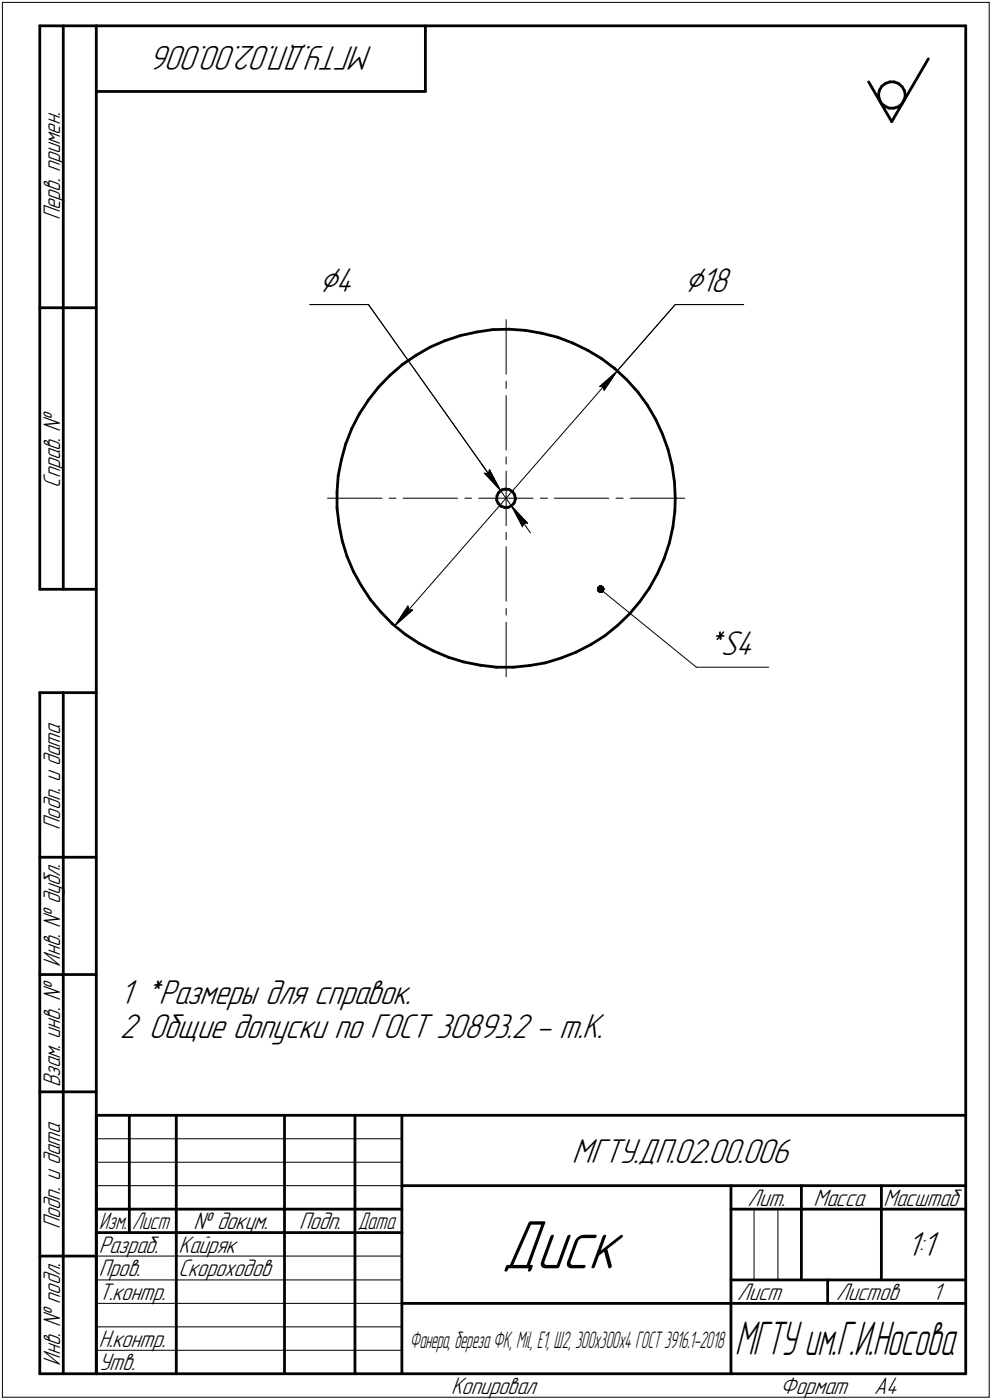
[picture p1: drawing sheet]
<svg xmlns="http://www.w3.org/2000/svg" width="211mm" height="298mm" viewBox="0 0 211 298" stroke-linecap="round" stroke-linejoin="round" font-family="sans-serif">
<g fill="none" stroke="#000" stroke-width=".59">
<path d="M8.5 5.5v120zM8.5 5.5h12zM13.5 5.5v120zM20.5 5.5v287zM20.5 5.5h185zM20.5 19.5h70zM90.5 5.5v14zM184.8 17.4l4.9 8.5zM187.1 19.2l-.2 1zM187.6 18.4l.8-.6zM187.6 18.4l-.5 .8zM188.4 17.8l.9-.4z"/>
<path d="M189.3 17.4h.9zM190.2 17.4l1 .4zM191.2 17.8l.7 .7zM191.9 18.5l.5 .8zM192.4 19.3l.2 .9zM197.5 12.5l-7.8 13.4zM205.5 5.5v287zM186.9 20.2l.2 1zM187.1 21.2l.4 .8zM187.5 22l.8 .6zM188.3 22.6l.8 .4zM189.1 23h1.1z"/>
<path d="M190.2 23l.9-.2zM191.1 22.8l.8-.6zM192.4 21.3l-.5 .9zM192.6 20.4l-.2 .9zM192.6 20.2v.2zM8.5 65.5h12zM83 79.9l2.6-2.3zM83 79.9l-2.5 2.6zM85.6 77.6l2.9-1.9zM88.5 75.7l3-1.8zM91.5 73.9l3.2-1.3zM94.7 72.6l3.3-1.1z"/>
<path d="M98 71.5l3.4-.8zM101.4 70.7l3.4-.5zM104.8 70.2l3.6-.1zM108.4 70.1l3.4 .3zM111.8 70.4l3.4 .6zM115.2 71l3.4 .8zM118.6 71.8l3.3 1.3zM121.9 73.1l3.2 1.5zM125.1 74.6l2.9 1.8zM128 76.4l2.8 2.1zM130.8 78.5l2.5 2.4zM72.6 97.9l-.6 3.4z"/>
<path d="M73.6 94.5l-1 3.4zM74.8 91.3l-1.2 3.2zM76.5 88.1l-1.7 3.2zM78.4 85.2l-1.9 2.9zM80.5 82.5l-2.1 2.7zM133.3 80.9l2.4 2.6zM135.7 83.5l2.1 2.8zM137.8 86.3l1.7 3zM139.5 89.3l1.5 3.2zM141 92.5l1.2 3.3zM142.2 95.8l.8 3.3zM143 99.1l.5 3.5z"/>
<path d="M71.7 104.7v3.5zM71.7 108.2l.4 3.5zM72 101.3l-.3 3.4zM72.1 111.7l.7 3.4zM72.8 115.1l1 3.3zM73.8 118.4l1.4 3.3zM105.7 106.4l.3 .8zM105.7 105.6v.8zM106 107.2l.6 .6zM106.1 104.9l.7-.6zM106.1 104.9l-.4 .7zM106.6 107.8l.8 .2z"/>
<path d="M106.8 104.3l.7-.2zM107.4 108h.7zM107.5 104.1l.8 .1zM108.1 108l.8-.3zM108.3 104.2l.8 .4zM109.1 104.6l.4 .7zM109.4 107.1l-.5 .6zM109.5 105.3l.1 .8zM109.6 106.3l-.2 .8zM109.6 106.1v.2zM141.3 119l-1.4 3.2zM142.4 115.7l-1.1 3.3z"/>
<path d="M143.2 112.3l-.8 3.4zM143.5 102.6l.2 3.5zM143.6 108.8l-.4 3.5zM143.7 106.1l-.1 2.7zM8.5 125.5h12zM75.2 121.7l1.7 3zM76.9 124.7l1.9 3zM78.8 127.7l2.2 2.6zM81 130.3l2.5 2.5zM83.5 132.8l2.7 2.2zM86.2 135l3 2zM89.2 137l3 1.6z"/>
<path d="M92.2 138.6l3.2 1.4zM95.4 140l3.3 1zM122.6 138.9l3.1-1.7zM125.7 137.2l3-1.8zM128.7 135.4l2.7-2.2zM131.4 133.2l2.5-2.5zM136.1 128.1l-2.2 2.6zM138.2 125.2l-2.1 2.9zM139.9 122.2l-1.7 3zM8.5 147.5v145zM8.5 147.5h12zM13.5 147.5v145z"/>
<path d="M98.7 141l3.5 .6zM102.2 141.6l3.5 .5zM105.7 142.1h3.4zM109.1 142.1l3.5-.4zM112.6 141.7l3.5-.6zM116.1 141.1l3.3-1zM119.4 140.1l3.2-1.2zM8.5 182.5h12zM8.5 207.5h12zM8.5 232.5h12zM20.5 237.5h185zM20.5 237.5v55z"/>
<path d="M27.5 237.5v25zM37.5 237.5v55zM60.5 237.5v55zM75.5 237.5v55zM85.5 237.5v55zM20.5 257.5h65zM85.5 252.5h120zM155.5 252.5v40zM155.5 257.5h15zM170.5 252.5v20zM170.5 257.5h35zM187.5 252.5v20z"/>
<path d="M8.5 267.5h12zM20.5 262.5h65zM85.5 277.5h70zM155.5 277.5h50zM155.5 272.5h50zM176.1 272.5v5zM8.5 292.5h12zM20.5 292.5h185z"/>
</g>
<g fill="none" stroke="#000" stroke-width=".21">
<path d="M.5 .5v297zM.5 .5h210zM210.5 .5v297zM66 64.9h12.4zM78.4 64.9l28.1 39.6zM107.7 68.1v11.6zM131.3 79l-2.8 4.1zM131.3 79l-47.3 54.3zM143.7 64.9l-12.4 14.1zM143.7 64.9h14.5zM102.4 98.8l4.1 5.7zM104.1 100l2.4 4.5z"/>
<path d="M104.1 100l-.2 .8zM107.7 81.2v1.5zM107.7 84.2v11.6zM107.7 97.3v1.5zM127.6 82.3l.8 .1zM127.6 82.3l3.7-3.3zM128.4 82.4l.1 .7zM69.7 106.1h11.6zM82.8 106.1h1.4zM85.8 106.1h11.6zM98.9 106.1h1.4zM101.9 106.1h5.8z"/>
<path d="M103 100.8h.9zM103 100.8l3.5 3.7zM106.5 104.5l2.3 3.2zM107.7 116.4v11.6zM107.7 113.4v1.5zM107.7 106.1v5.8zM107.7 100.3v5.8zM107.7 106.1h5.8zM108.8 107.7l2.4 4.5zM108.8 107.7l3.5 3.7zM108.8 107.7l4.1 5.8zM111.4 111.4l-.2 .8z"/>
<path d="M111.4 111.4h.9zM115 106.1h1.5zM117.9 106.1h11.6zM131.1 106.1h1.5zM134.1 106.1h11.6zM84 133.3l3.8-3.4zM86.8 129l-2.8 4.3zM86.8 129l.2 .9zM87 129.9h.8zM107.7 132.5v11.6zM107.7 129.5v1.5zM127.8 125.5l20.4 16.6z"/>
<path d="M148.2 142.1h15.4zM20.5 247.5h65zM20.5 252.5h65zM20.5 242.5h65zM160.4 257.5v15zM165.5 257.5v15zM20.5 267.5h65zM20.5 272.5h65zM20.5 277.5h65zM.5 297.5h210zM20.5 282.5h65zM20.5 287.5h65z"/>
</g>
<g fill="#fff" stroke="#fff" stroke-width=".21">
<path d="M86.7 128.4h.2zM86.6 128.4h.4zM86.6 128.5h.4zM86.5 128.6h.6zM86.4 128.7h.8zM86.4 128.8h.9zM86.4 128.9h1zM86.3 128.9h1.2zM86.3 129h1.2zM86.2 129.1h1.4zM86.1 129.2h1.7zM86.1 129.3h1.8zM86 129.4h2zM85.9 129.5h2.2zM85.9 129.5h2.3zM85.9 129.6h2.4zM85.8 129.7h2.6zM85.8 129.8h2.7zM85.7 129.9h2.9zM85.7 130h2.8zM85.6 130h2.8zM85.5 130.1h2.8zM85.5 130.2h2.7zM85.4 130.3h2.7zM85.3 130.4h2.8zM85.3 130.5h2.7zM85.3 130.6h2.6zM85.2 130.6h2.6zM85.2 130.7h2.4zM85.1 130.8h2.4zM85 130.9h2.5zM85 131h2.4zM84.9 131.1h2.4zM84.8 131.1h2.4zM84.8 131.2h2.3zM84.8 131.3h2.2zM84.7 131.4h2.3zM84.7 131.5h2.2zM84.7 131.6h2zM84.6 131.7h2zM84.6 131.7h1.9zM84.6 131.8h1.8zM84.5 131.9h1.9zM84.5 132h1.8zM84.5 132.1h1.7zM84.4 132.2h1.7zM84.4 132.2h1.6zM84.3 132.3h1.6zM84.3 132.4h1.5zM84.3 132.5h1.3zM84.2 132.6h1.2zM84.2 132.7h1.1zM84.2 132.8h.9zM84.2 132.8h.7zM84.2 132.9h.6zM84.2 133h.4zM84.1 133.1h.3zM84.1 133.2h.1z"/>
<path d="M131.1 79.1h.2zM131 79.2h.3zM130.8 79.2h.4zM130.6 79.3h.6zM130.5 79.4h.7zM130.3 79.5h.8zM130.1 79.6h1zM130 79.7h1.1zM129.8 79.8h1.3zM129.6 79.8h1.5zM129.5 79.9h1.6zM129.5 80h1.5zM129.4 80.1h1.6zM129.3 80.2h1.7zM129.2 80.3h1.7zM129.1 80.3h1.8zM129 80.4h1.9zM128.9 80.5h1.9zM128.8 80.6h2zM128.7 80.7h2.1zM128.6 80.8h2.1zM128.5 80.9h2.2zM128.4 80.9h2.2zM128.4 81h2.2zM128.2 81.1h2.4zM128.1 81.2h2.4zM128 81.3h2.4zM127.9 81.4h2.5zM127.8 81.4h2.5zM127.8 81.5h2.4zM127.7 81.6h2.5zM127.5 81.7h2.6zM127.4 81.8h2.6zM127.3 81.9h2.7zM127.3 82h2.7zM127.2 82h2.7zM127.1 82.1h2.8zM127 82.2h2.8zM126.8 82.3h2.9zM126.9 82.4h2.8zM127 82.5h2.6zM127.1 82.5h2.4zM127.2 82.6h2.3zM127.3 82.7h2.2zM127.3 82.8h2.1zM127.4 82.9h2zM127.5 83h1.8zM127.6 83.1h1.6zM127.7 83.1h1.5zM127.8 83.2h1.3zM127.9 83.3h1.1zM128 83.4h1zM128.1 83.5h.8zM128.3 83.6h.6zM128.4 83.7h.5zM128.4 83.7h.4zM128.5 83.8h.2z"/>
<path d="M145.7 56.6h10.5zM145.7 56.6h10.5zM145.7 56.7h10.5zM145.7 56.8h10.5zM145.7 56.9h10.5zM145.7 57h10.5zM145.7 57.1h10.5zM145.7 57.1h10.5zM145.7 57.2h10.5zM145.7 57.3h10.5zM145.7 57.4h10.5zM145.7 57.5h10.5zM145.7 57.6h10.5zM145.7 57.7h10.5zM145.7 57.7h10.5zM145.7 57.8h10.5zM145.7 57.9h10.5zM145.7 58h10.5zM145.7 58.1h10.5zM145.7 58.2h10.5zM145.7 58.3h10.5zM145.7 58.3h10.5zM145.7 58.4h10.5zM145.7 58.5h10.5zM145.7 58.6h10.5zM145.7 58.7h10.5zM145.7 58.8h10.5zM145.7 58.8h10.5zM145.7 58.9h10.5zM145.7 59h10.5zM145.7 59.1h10.5zM145.7 59.2h10.5zM145.7 59.3h10.5zM145.7 59.4h10.5zM145.7 59.4h10.5zM145.7 59.5h10.5zM145.7 59.6h10.5zM145.7 59.7h10.5zM145.7 59.8h10.5zM145.7 59.9h10.5zM145.7 59.9h10.5zM145.7 60h10.5zM145.7 60.1h10.5zM145.7 60.2h10.5zM145.7 60.3h10.5zM145.7 60.4h10.5zM145.7 60.5h10.5zM145.7 60.5h10.5zM145.7 60.6h10.5zM145.7 60.7h10.5zM145.7 60.8h10.5zM145.7 60.9h10.5zM145.7 61h10.5zM145.7 61h10.5zM145.7 61.1h10.5zM145.7 61.2h10.5zM145.7 61.3h10.5zM145.7 61.4h10.5zM145.7 61.5h10.5zM145.7 61.6h10.5zM145.7 61.6h10.5zM145.7 61.7h10.5zM145.7 61.8h10.5zM145.7 61.9h10.5zM145.7 62h10.5zM145.7 62.1h10.5zM145.7 62.1h10.5zM145.7 62.2h10.5zM145.7 62.3h10.5zM145.7 62.4h10.5zM145.7 62.5h10.5zM145.7 62.6h10.5zM145.7 62.7h10.5zM145.7 62.7h10.5zM145.7 62.8h10.5zM145.7 62.9h10.5zM145.7 63h10.5zM145.7 63.1h10.5zM145.7 63.2h10.5zM145.7 63.2h10.5zM145.7 63.3h10.5zM145.7 63.4h10.5zM145.7 63.5h10.5zM145.7 63.6h10.5zM145.7 63.7h10.5zM145.7 63.8h10.5z"/>
<path d="M108.9 107.9h.2zM108.9 107.9h.3zM108.9 108h.5zM109 108.1h.5zM109 108.2h.6zM109 108.3h.7zM109 108.4h.9zM109 108.5h1zM109.1 108.5h1.1zM109.1 108.6h1.1zM109.1 108.7h1.3zM109.1 108.8h1.4zM109.1 108.9h1.5zM109.1 109h1.6zM109.1 109.1h1.6zM109.1 109.1h1.7zM109.1 109.2h1.8zM109.2 109.3h1.8zM109.2 109.4h1.9zM109.2 109.5h2zM109.2 109.6h2.1zM109.2 109.6h2.1zM109.3 109.7h2.1zM109.4 109.8h2.1zM109.4 109.9h2.2zM109.5 110h2.2zM109.5 110.1h2.3zM109.6 110.2h2.2zM109.6 110.2h2.2zM109.6 110.3h2.3zM109.6 110.4h2.4zM109.7 110.5h2.4zM109.7 110.6h2.5zM109.8 110.7h2.5zM109.8 110.7h2.6zM109.9 110.8h2.5zM110 110.9h2.5zM110 111h2.6zM110.1 111.1h2.6zM110.1 111.2h2.7zM110.2 111.3h2.7zM110.2 111.3h2.7zM110.2 111.4h2.8zM110.2 111.5h2.8zM110.3 111.6h2.6zM110.3 111.7h2.5zM110.4 111.8h2.3zM110.4 111.8h2.1zM110.5 111.9h1.9zM110.6 112h1.7zM110.6 112.1h1.6zM110.7 112.2h1.3zM110.7 112.3h1.2zM110.7 112.4h1.1zM110.7 112.4h1zM110.8 112.5h.8zM110.8 112.6h.7zM110.9 112.7h.4zM110.9 112.8h.4zM111 112.9h.2z"/>
<path d="M104.2 99.4h.2zM104.1 99.5h.4zM104 99.6h.5zM103.8 99.7h.8zM103.7 99.7h.9zM103.5 99.8h1.1zM103.5 99.9h1.1zM103.3 100h1.4zM103.2 100.1h1.5zM103.1 100.2h1.7zM103 100.2h1.8zM102.9 100.3h2zM102.8 100.4h2.1zM102.6 100.5h2.4zM102.5 100.6h2.6zM102.4 100.7h2.7zM102.4 100.8h2.8zM102.5 100.8h2.7zM102.6 100.9h2.6zM102.7 101h2.5zM102.8 101.1h2.5zM102.9 101.2h2.4zM103 101.3h2.4zM103 101.3h2.4zM103.1 101.4h2.4zM103.2 101.5h2.3zM103.2 101.6h2.4zM103.3 101.7h2.4zM103.4 101.8h2.3zM103.5 101.9h2.2zM103.5 101.9h2.2zM103.6 102h2.2zM103.7 102.1h2.1zM103.8 102.2h2.1zM103.9 102.3h2zM104 102.4h2zM104.1 102.4h1.9zM104.1 102.5h2zM104.1 102.6h2zM104.2 102.7h2zM104.3 102.8h1.9zM104.4 102.9h1.8zM104.5 103h1.7zM104.6 103h1.7zM104.6 103.1h1.7zM104.7 103.2h1.6zM104.8 103.3h1.5zM104.9 103.4h1.4zM104.9 103.5h1.4zM105.1 103.5h1.2zM105.2 103.6h1.1zM105.3 103.7h1zM105.5 103.8h.9zM105.6 103.9h.8zM105.7 104h.7zM105.9 104.1h.5zM106 104.1h.5zM106.2 104.2h.3zM106.3 104.3h.2z"/>
<path d="M67.9 56.6h8.5zM67.9 56.6h8.5zM67.9 56.7h8.5zM67.9 56.8h8.5zM67.9 56.9h8.5zM67.9 57h8.5zM67.9 57.1h8.5zM67.9 57.1h8.5zM67.9 57.2h8.5zM67.9 57.3h8.5zM67.9 57.4h8.5zM67.9 57.5h8.5zM67.9 57.6h8.5zM67.9 57.7h8.5zM67.9 57.7h8.5zM67.9 57.8h8.5zM67.9 57.9h8.5zM67.9 58h8.5zM67.9 58.1h8.5zM67.9 58.2h8.5zM67.9 58.3h8.5zM67.9 58.3h8.5zM67.9 58.4h8.5zM67.9 58.5h8.5zM67.9 58.6h8.5zM67.9 58.7h8.5zM67.9 58.8h8.5zM67.9 58.8h8.5zM67.9 58.9h8.5zM67.9 59h8.5zM67.9 59.1h8.5zM67.9 59.2h8.5zM67.9 59.3h8.5zM67.9 59.4h8.5zM67.9 59.4h8.5zM67.9 59.5h8.5zM67.9 59.6h8.5zM67.9 59.7h8.5zM67.9 59.8h8.5zM67.9 59.9h8.5zM67.9 59.9h8.5zM67.9 60h8.5zM67.9 60.1h8.5zM67.9 60.2h8.5zM67.9 60.3h8.5zM67.9 60.4h8.5zM67.9 60.5h8.5zM67.9 60.5h8.5zM67.9 60.6h8.5zM67.9 60.7h8.5zM67.9 60.8h8.5zM67.9 60.9h8.5zM67.9 61h8.5zM67.9 61h8.5zM67.9 61.1h8.5zM67.9 61.2h8.5zM67.9 61.3h8.5zM67.9 61.4h8.5zM67.9 61.5h8.5zM67.9 61.6h8.5zM67.9 61.6h8.5zM67.9 61.7h8.5zM67.9 61.8h8.5zM67.9 61.9h8.5zM67.9 62h8.5zM67.9 62.1h8.5zM67.9 62.1h8.5zM67.9 62.2h8.5zM67.9 62.3h8.5zM67.9 62.4h8.5zM67.9 62.5h8.5zM67.9 62.6h8.5zM67.9 62.7h8.5zM67.9 62.7h8.5zM67.9 62.8h8.5zM67.9 62.9h8.5zM67.9 63h8.5zM67.9 63.1h8.5zM67.9 63.2h8.5zM67.9 63.2h8.5zM67.9 63.3h8.5zM67.9 63.4h8.5zM67.9 63.5h8.5zM67.9 63.6h8.5zM67.9 63.7h8.5zM67.9 63.8h8.5z"/>
<path d="M150.2 133.9h11.3zM150.2 134h11.3zM150.2 134.1h11.3zM150.2 134.2h11.3zM150.2 134.3h11.3zM150.2 134.4h11.3zM150.2 134.5h11.3zM150.2 134.5h11.3zM150.2 134.6h11.3zM150.2 134.7h11.3zM150.2 134.8h11.3zM150.2 134.9h11.3zM150.2 135h11.3zM150.2 135h11.3zM150.2 135.1h11.3zM150.2 135.2h11.3zM150.2 135.3h11.3zM150.2 135.4h11.3zM150.2 135.5h11.3zM150.2 135.6h11.3zM150.2 135.6h11.3zM150.2 135.7h11.3zM150.2 135.8h11.3zM150.2 135.9h11.3zM150.2 136h11.3zM150.2 136.1h11.3zM150.2 136.1h11.3zM150.2 136.2h11.3zM150.2 136.3h11.3zM150.2 136.4h11.3zM150.2 136.5h11.3zM150.2 136.6h11.3zM150.2 136.7h11.3zM150.2 136.7h11.3zM150.2 136.8h11.3zM150.2 136.9h11.3zM150.2 137h11.3zM150.2 137.1h11.3zM150.2 137.2h11.3zM150.2 137.2h11.3zM150.2 137.3h11.3zM150.2 137.4h11.3zM150.2 137.5h11.3zM150.2 137.6h11.3zM150.2 137.7h11.3zM150.2 137.8h11.3zM150.2 137.8h11.3zM150.2 137.9h11.3zM150.2 138h11.3zM150.2 138.1h11.3zM150.2 138.2h11.3zM150.2 138.3h11.3zM150.2 138.3h11.3zM150.2 138.4h11.3zM150.2 138.5h11.3zM150.2 138.6h11.3zM150.2 138.7h11.3zM150.2 138.8h11.3zM150.2 138.9h11.3zM150.2 138.9h11.3zM150.2 139h11.3zM150.2 139.1h11.3zM150.2 139.2h11.3zM150.2 139.3h11.3zM150.2 139.4h11.3zM150.2 139.4h11.3zM150.2 139.5h11.3zM150.2 139.6h11.3zM150.2 139.7h11.3zM150.2 139.8h11.3zM150.2 139.9h11.3zM150.2 140h11.3zM150.2 140h11.3zM150.2 140.1h11.3zM150.2 140.2h11.3zM150.2 140.3h11.3zM150.2 140.4h11.3zM150.2 140.5h11.3zM150.2 140.5h11.3zM150.2 140.6h11.3zM150.2 140.7h11.3zM150.2 140.8h11.3zM150.2 140.9h11.3zM150.2 141h11.3zM150.2 141.1h11.3z"/>
</g>
<g fill="#000" stroke="#000" stroke-width=".21">
<path d="M130.8 79.6h.2zM130.7 79.7h.2zM130.6 79.8h.2zM130.6 79.9h.1zM130.5 80h.1zM130.4 80.1h.2zM130.3 80.2h.3zM130.2 80.3h.3zM130.1 80.3h.4zM130.1 80.4h.3zM130 80.5h.3zM130 80.6h.3zM129.9 80.7h.3zM129.8 80.8h.3zM129.7 80.9h.4zM129.6 80.9h.4zM129.5 81h.5zM129.5 81.1h.5zM129.5 81.2h.4zM129.4 81.3h.4zM129.3 81.4h.5zM129.2 81.4h.5zM129.1 81.5h.5zM129 81.6h.6zM128.9 81.7h.6zM128.9 81.8h.6zM128.9 81.9h.6zM128.8 82h.6zM128.7 82h.6zM128.6 82.1h.7zM128.5 82.2h.7zM128.4 82.3h.7zM128.4 82.4h.7zM128.4 82.5h.6zM128.4 82.5h.5zM128.4 82.6h.5zM128.4 82.7h.5zM128.5 82.8h.3zM128.5 82.9h.3zM128.5 83h.2z"/>
<path d="M130.6 79.7h.1zM130.5 79.8h.2zM130.4 79.8h.2zM130.3 79.9h.3zM130.2 80h.3zM130.1 80.1h.3zM130 80.2h.3zM130 80.3h.2zM129.8 80.3h.3zM129.7 80.4h.4zM129.6 80.5h.4zM129.5 80.6h.5zM129.5 80.7h.4zM129.4 80.8h.4zM129.3 80.9h.4zM129.2 80.9h.4zM129 81h.5zM128.9 81.1h.6zM128.9 81.2h.6zM128.8 81.3h.6zM128.7 81.4h.6zM128.6 81.4h.6zM128.5 81.5h.6zM128.4 81.6h.6zM128.3 81.7h.6zM128.2 81.8h.7zM128.1 81.9h.8zM128 82h.8zM127.9 82h.8zM127.8 82.1h.8zM127.8 82.2h.7zM127.6 82.3h.8z"/>
<path d="M103.1 100.8h.8zM103.2 100.9h.8zM103.3 101h.8zM103.4 101.1h.7zM103.5 101.2h.6zM103.5 101.3h.7zM103.6 101.3h.7zM103.7 101.4h.7zM103.8 101.5h.6zM103.9 101.6h.6zM104 101.7h.6zM104.1 101.8h.5zM104.1 101.9h.5zM104.2 101.9h.5zM104.2 102h.6zM104.3 102.1h.5zM104.4 102.2h.5zM104.5 102.3h.5zM104.6 102.4h.4zM104.6 102.4h.5zM104.7 102.5h.5zM104.8 102.6h.4zM104.9 102.7h.3zM105 102.8h.3zM105.1 102.9h.3zM105.2 103h.3zM105.2 103h.3zM105.3 103.1h.3zM105.4 103.2h.3zM105.4 103.3h.3zM105.5 103.4h.2zM105.6 103.5h.2zM105.7 103.5h.2zM105.7 103.6h.2zM105.8 103.7h.2zM105.9 103.8h.2z"/>
<path d="M104.1 100.2h.2zM104.1 100.2h.2zM104.1 100.3h.3zM104.1 100.4h.3zM104.1 100.5h.4zM104 100.6h.5zM104 100.7h.6zM104 100.8h.6zM103.9 100.8h.7zM104 100.9h.6zM104.1 101h.6zM104.1 101.1h.6zM104.1 101.2h.7zM104.2 101.3h.6zM104.3 101.3h.6zM104.4 101.4h.5zM104.4 101.5h.6zM104.5 101.6h.6zM104.6 101.7h.5zM104.6 101.8h.6zM104.6 101.9h.6zM104.7 101.9h.5zM104.8 102h.4zM104.8 102.1h.5zM104.9 102.2h.4zM105 102.3h.4zM105 102.4h.4zM105.1 102.4h.4zM105.2 102.5h.3zM105.2 102.6h.4zM105.2 102.7h.4zM105.3 102.8h.4zM105.4 102.9h.3zM105.5 103h.2zM105.5 103h.3zM105.6 103.1h.2zM105.7 103.2h.2zM105.7 103.3h.2zM105.7 103.4h.3zM105.8 103.5h.2zM105.9 103.5h.2zM105.9 103.6h.2zM106 103.7h.2zM106.1 103.9h.2z"/>
<path d="M109.2 108.5h.2zM109.3 108.5h.2zM109.3 108.6h.2zM109.4 108.7h.2zM109.4 108.8h.2zM109.5 108.9h.1zM109.5 109h.2zM109.6 109.1h.2zM109.6 109.1h.2zM109.6 109.2h.3zM109.7 109.3h.3zM109.7 109.4h.4zM109.8 109.5h.3zM109.8 109.6h.4zM109.9 109.6h.3zM109.9 109.7h.3zM110 109.8h.3zM110 109.9h.4zM110.1 110h.4zM110.1 110.1h.4zM110.2 110.2h.4zM110.2 110.2h.5zM110.2 110.3h.5zM110.2 110.4h.5zM110.3 110.5h.5zM110.3 110.6h.5zM110.4 110.7h.5zM110.5 110.7h.5zM110.5 110.8h.6zM110.6 110.9h.5zM110.6 111h.6zM110.7 111.1h.6zM110.7 111.2h.6zM110.7 111.3h.6zM110.7 111.3h.7zM110.8 111.4h.6zM110.8 111.5h.6zM110.9 111.6h.5zM110.9 111.7h.4zM111 111.8h.3zM111 111.8h.3zM111.1 111.9h.2zM111.1 112h.2z"/>
<path d="M109.2 108.3h.2zM109.3 108.4h.2zM109.4 108.5h.2zM109.5 108.5h.1zM109.5 108.6h.2zM109.6 108.7h.2zM109.6 108.8h.3zM109.6 108.9h.4zM109.7 109h.3zM109.8 109.1h.3zM109.8 109.1h.4zM109.9 109.2h.3zM110 109.3h.3zM110.1 109.4h.3zM110.1 109.5h.4zM110.2 109.6h.4zM110.2 109.6h.5zM110.2 109.7h.5zM110.3 109.8h.5zM110.4 109.9h.5zM110.5 110h.5zM110.5 110.1h.6zM110.6 110.2h.6zM110.7 110.2h.5zM110.7 110.3h.6zM110.7 110.4h.6zM110.8 110.5h.6zM110.8 110.6h.7zM110.9 110.7h.7zM111 110.7h.7zM111.1 110.8h.7zM111.1 110.9h.7zM111.2 111h.7zM111.3 111.1h.7zM111.3 111.2h.8zM111.3 111.3h.9zM111.4 111.3h.9z"/>
<path d="M86.7 129.2h.2zM86.7 129.3h.2zM86.6 129.4h.3zM86.5 129.5h.4zM86.5 129.5h.5zM86.4 129.6h.6zM86.4 129.7h.6zM86.4 129.8h.6zM86.3 129.9h.7zM86.2 130h.8zM86.2 130h.7zM86.1 130.1h.7zM86 130.2h.7zM86 130.3h.6zM85.9 130.4h.6zM85.9 130.5h.5zM85.9 130.6h.5zM85.8 130.6h.6zM85.7 130.7h.6zM85.7 130.8h.5zM85.6 130.9h.5zM85.5 131h.5zM85.5 131.1h.4zM85.4 131.1h.5zM85.3 131.2h.5zM85.3 131.3h.5zM85.3 131.4h.4zM85.2 131.5h.4zM85.2 131.6h.3zM85.1 131.7h.3zM85 131.7h.3zM85 131.8h.3zM84.9 131.9h.3zM84.8 132h.4zM84.8 132.1h.3zM84.8 132.2h.2zM84.7 132.2h.2zM84.7 132.3h.1zM84.6 132.4h.2zM84.5 132.5h.2zM84.4 132.7h.2zM84.3 132.8h.2z"/>
<path d="M87 129.9h.8zM87 130h.7zM86.9 130h.7zM86.8 130.1h.7zM86.7 130.2h.8zM86.6 130.3h.8zM86.5 130.4h.8zM86.4 130.5h.8zM86.4 130.6h.6zM86.4 130.6h.6zM86.3 130.7h.6zM86.2 130.8h.6zM86.1 130.9h.6zM86 131h.6zM85.9 131.1h.6zM85.9 131.1h.5zM85.8 131.2h.5zM85.8 131.3h.4zM85.7 131.4h.4zM85.6 131.5h.4zM85.5 131.6h.4zM85.4 131.7h.5zM85.3 131.7h.5zM85.3 131.8h.4zM85.2 131.9h.3zM85.2 132h.2zM85.1 132.1h.2zM85 132.2h.3zM84.9 132.2h.3zM84.8 132.3h.3zM84.8 132.4h.2zM84.7 132.5h.2zM84.6 132.6h.2z"/>
<path d="M127.5 124.7h.5zM127.4 124.8h.8zM127.3 124.9h1.1zM127.3 125h1.1zM127.1 125.1h1.4zM127.1 125.1h1.4zM127.1 125.2h1.4zM127.1 125.3h1.5zM127.1 125.4h1.5zM127.1 125.5h1.5zM127 125.6h1.6zM127.1 125.6h1.4zM127.1 125.7h1.4zM127.2 125.8h1.2zM127.2 125.9h1.2zM127.2 126h1.2zM127.3 126.1h1zM127.5 126.2h.7z"/>
</g>
<text font-size="15.6" x="106.8" y="270.1">Диск</text>
<text font-size="10.6" x="156.4" y="288.5">МГТУ им.Г.И.Носова</text>
<g font-size="8.5">
<text x="67.9" y="62.3">Ç4</text>
<text x="145.7" y="62.3">Ç18</text>
</g>
<g font-size="7.8">
<text x="79.3" y="9.8" transform="rotate(-180 79.3 9.8)">МГТУ.ДП.02.00.006</text>
<text x="150.2" y="139.6">*S4</text>
<text x="25.5" y="213.8">1 *Размеры для справок.</text>
<text x="25.5" y="221">2 Общие допуски по ГОСТ 30893.2 - m.K.</text>
<text x="121.7" y="247.7">МГТУ.ДП.02.00.006</text>
<text x="192.9" y="267.5">1:1</text>
</g>
<g font-size="5.4">
<text x="12.8" y="46.9" transform="rotate(-90 12.8 46.9)">Перв. примен.</text>
<text x="12.8" y="103.8" transform="rotate(-90 12.8 103.8)">Справ. №</text>
<text x="12.8" y="176.7" transform="rotate(-90 12.8 176.7)">Подп. и дата</text>
<text x="12.8" y="205.8" transform="rotate(-90 12.8 205.8)">Инв. № дубл.</text>
<text x="12.8" y="231.6" transform="rotate(-90 12.8 231.6)">Взам. инв. №</text>
<text x="159.1" y="256.8">Лит.</text>
<text x="173.1" y="256.8">Масса</text>
<text x="188" y="256.8">Масштаб</text>
<text x="12.8" y="261.7" transform="rotate(-90 12.8 261.7)">Подп. и дата</text>
<text x="41.2" y="261.8">№ докум.</text>
<text x="63.6" y="261.8">Подп.</text>
<text x="21" y="266.8">Разраб.</text>
<text x="38" y="266.8">Кайряк</text>
<text x="21" y="271.8">Пров.</text>
<text x="38" y="271.8">Скороходов</text>
<text x="21" y="276.8">Т.контр.</text>
<text x="156.9" y="276.8">Лист</text>
<text x="177.9" y="276.8">Листов</text>
<text x="198.4" y="276.8">1</text>
<text x="21" y="286.8">Н.контр.</text>
<text x="12.8" y="290.8" transform="rotate(-90 12.8 290.8)">Инв. № подл.</text>
<text x="21" y="291.8">Утв.</text>
<text x="96" y="296.8">Копировал</text>
<text x="166" y="296.8">Формат</text>
<text x="186" y="296.8">A4</text>
</g>
<g font-size="5.3">
<text x="21.1" y="261.8">Изм.</text>
<text x="28.1" y="261.8">Лист</text>
<text x="76.1" y="261.8">Дата</text>
</g>
<text font-size="5.2" x="87.2" y="287.1">Фанера, береза ФК, Mil, Е1, Ш2, 300х300x4 ГОСТ 3916.1-2018</text>
</svg>
